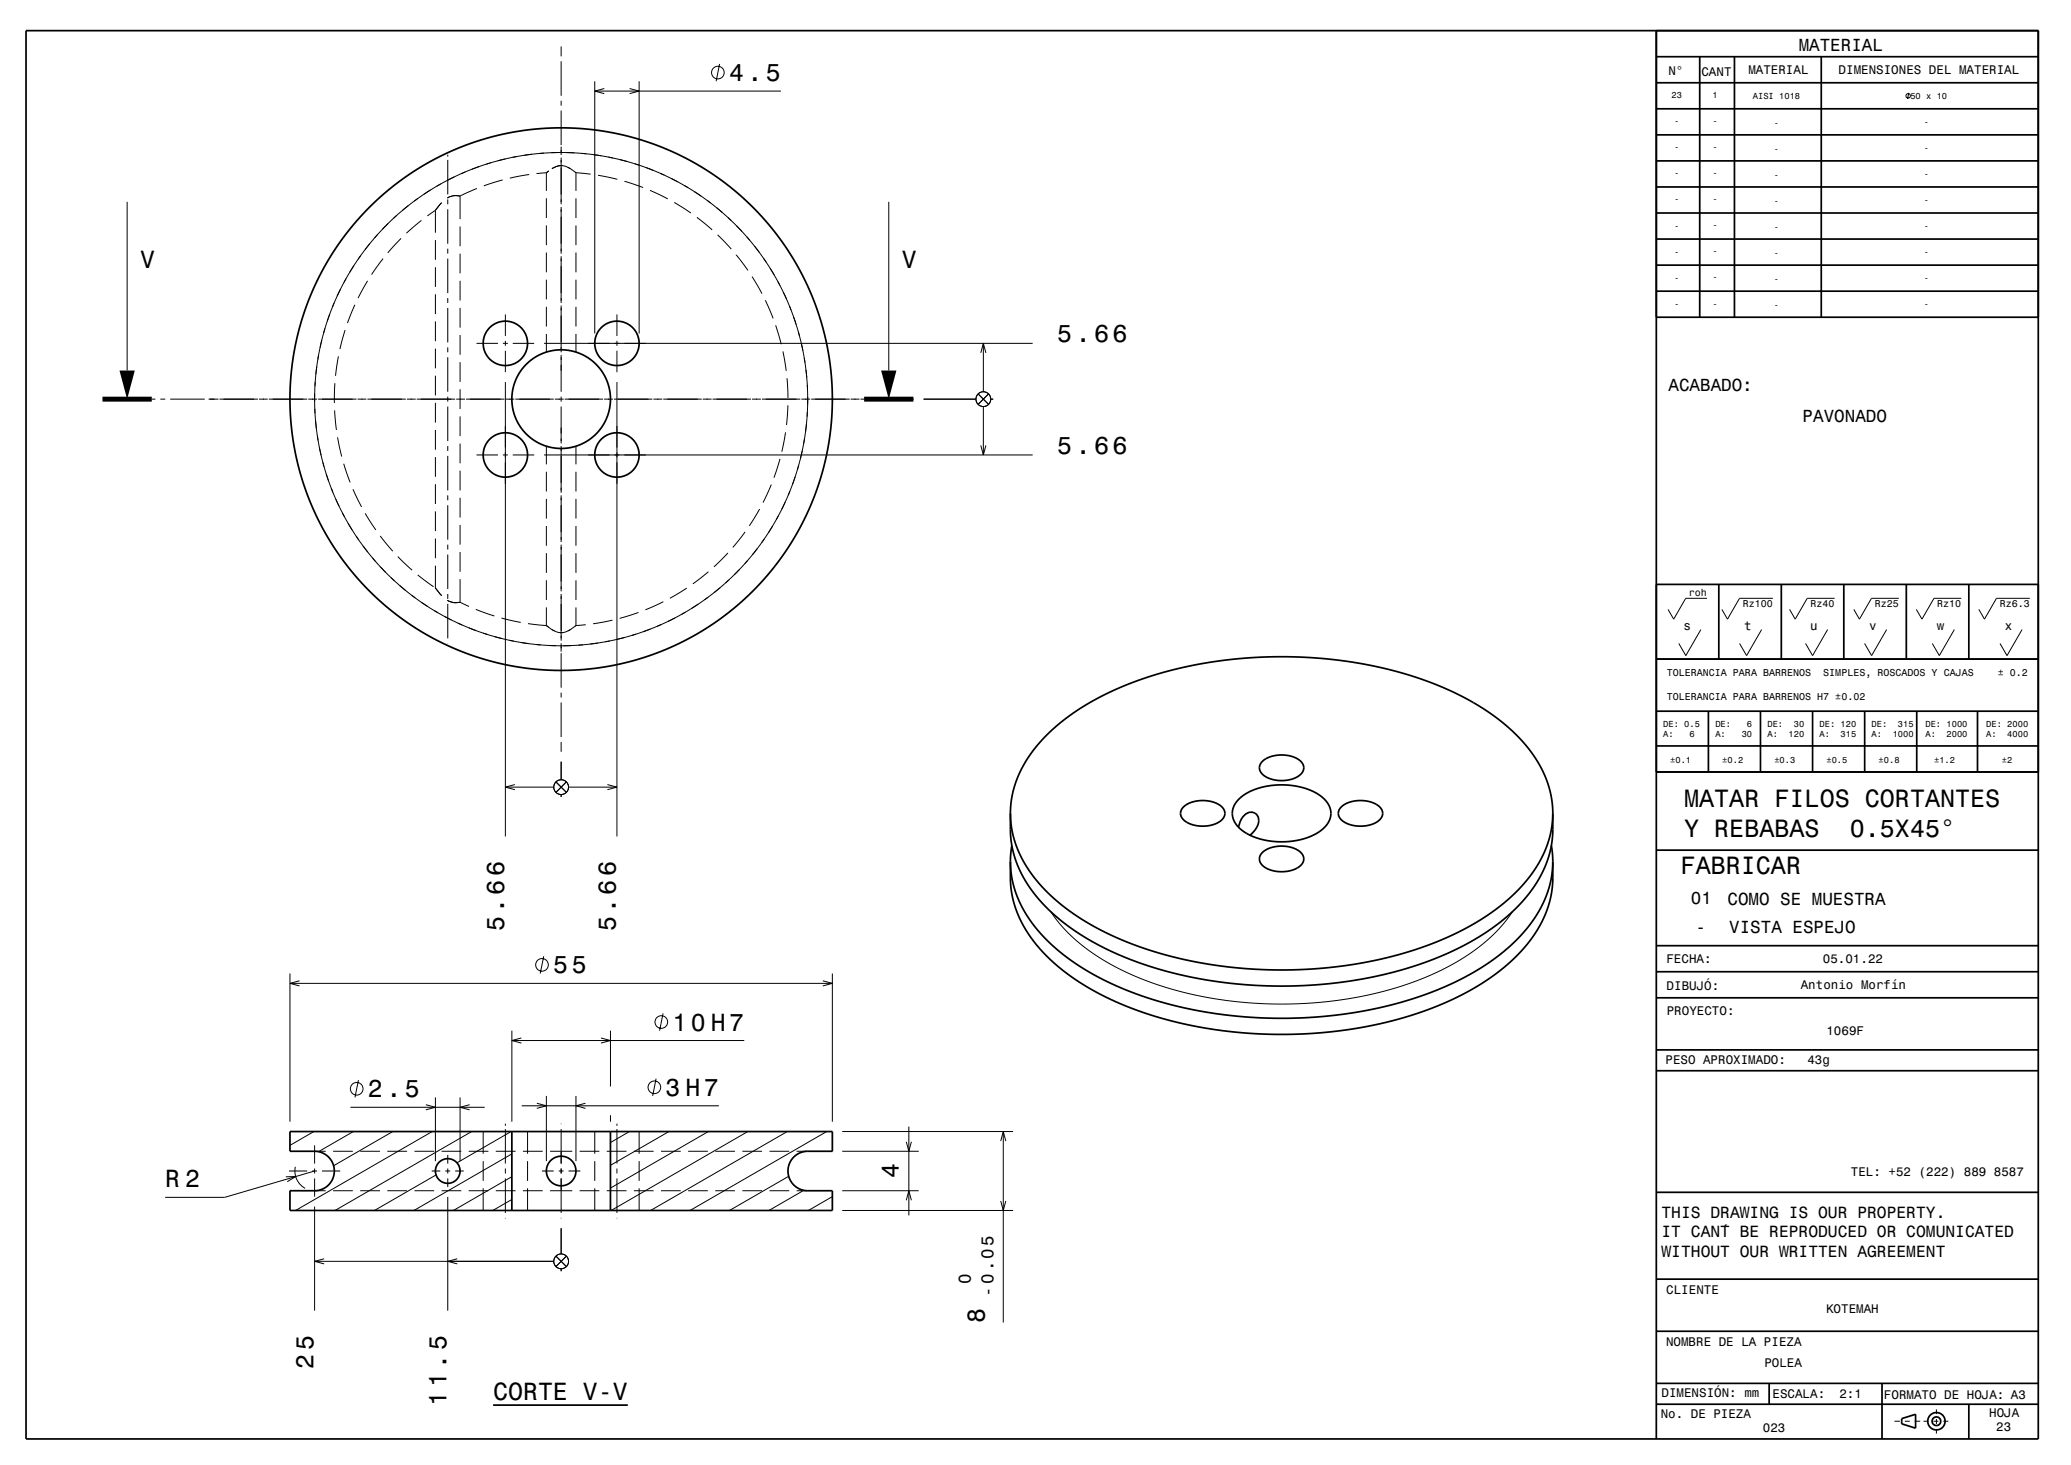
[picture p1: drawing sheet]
<svg xmlns="http://www.w3.org/2000/svg" width="420mm" height="297mm" viewBox="0 0 420 297" stroke-linecap="round" stroke-linejoin="round" font-family="sans-serif">
<g fill="none" stroke="#000" stroke-width=".2">
<path d="M113.8 9.4v2M113.8 12.4v7M120.6 16.5v51.1M120.6 18.5h37.8M122.5 17.9l-1.9 .6 1.9 .5M127.7 17.9l1.9 .6-1.9 .5M129.6 16.5v51.1M145.9 13l-.7 3.5M387.1 18.8l-.2 1.2M87.3 38.5l-3.3 2.3M89.4 37.3l-3.4 2.1M90.8 31.4v.4"/>
<path d="M90.8 32.4v7M92.1 35.9l-3.5 1.8M93.3 39.7a3.3 3.3 0 0 0-2.6 .4M93.3 39.7v4.7M94.3 34.9l-3.6 1.7M96.7 38.2l-3.4 1.5M97.2 33.8l-3.7 1.4M99.5 33l-3.8 1.3M101.9 36.5l-3.8 1.2M102.5 32.2l-3.9 1.1M104.9 31.7l-3.9 .9M107.3 35.4l-3.9 .7"/>
<path d="M107.9 31.3l-4 .6M110.3 31l-4 .5M110.8 35l-2 .2M110.8 35v3.7M111.3 34.7l-.5 .3M111.8 31h4.7M113.4 30.9l-4 .2M113.8 33.6l-.9 .1-1 .5M113.8 33.6l1 .1 .9 .5M113.8 20.4v1M113.8 22.4v7M113.8 29.7v1.7"/>
<path d="M113.8 32v9.4M113.8 33.6h.3M114.9 30.9l4 .3M115.1 33.9l1.7 1.1M116.6 34.9l.2 .1M116.8 35l3 .3M116.8 35v3.7M118 31.1l3.9 .5M120.4 31.4l3.9 .6M121.3 35.5l3.9 .9M123.4 31.8l3.9 1M125.8 32.4l3.8 1.1"/>
<path d="M126.6 36.7l3.8 1.3M128.7 33.2l3.8 1.3M131 34l3.7 1.5M131.8 38.6l3.6 1.7M133.9 35.1l3.6 1.8M136.1 36.2l3.5 1.9M138.8 37.6l3.4 2.1M140.9 38.9l3.2 2.3M25.8 40.9v34.2M69.1 58.6l-1.7 3.7M70.2 56.5l-1.8 3.5M71.8 53.8l-2.1 3.5"/>
<path d="M73.1 51.8l-2.2 3.4M74.5 56.9l-1.9 3.5M75 49.4l-2.4 3.2M76.6 47.5l-2.6 3.1M77.7 52.4l-2.3 3.3M78.7 45.3l-2.7 2.9M80.5 43.7l-2.9 2.7M81.3 48.3l-2.7 3M82.8 41.7l-3 2.6M84.8 40.2l-3.2 2.5M85.5 44.7l-3.1 2.6M88.3 42.6l-1.6 1.2"/>
<path d="M88.3 42.6v4.6M88.3 48.7v4M88.3 54.2v4M88.3 59.7v4M89.6 41.1l-1.3 1.5M90.8 40.4v1M90.8 42.4v7M90.8 50.4v1M90.8 52.4v7M93.3 45.9v4M93.3 51.4v4M93.3 56.9v4"/>
<path d="M110.8 40.2v4M110.8 45.7v4M110.8 51.2v4M110.8 56.7v4M113.8 42v9.4M113.8 52v9.4M116.8 40.2v4M116.8 45.7v4M116.8 51.2v4M116.8 56.7v4M136.7 41l3.4 2.2M141.3 44.1l3.1 2.5"/>
<path d="M143.4 40.6l3.1 2.5M145.3 42.1l3 2.6M145.5 47.6l2.8 2.9M147.6 44.1l2.9 2.8M149.3 51.6l2.4 3.2M149.4 45.8l2.7 2.9M151.5 48l2.5 3.2M152.5 56.1l2 3.4M153 49.9l2.4 3.2M154.9 52.4l2.1 3.3M156.2 54.4l2 3.5M157.7 57.1l1.8 3.5"/>
<path d="M158.8 59.2l1.6 3.7M180.2 40.9v34.2M63.8 79.8l.1 4M63.9 77.4l-.1 4M64.2 74.3l-.3 4M64.6 71.9l-.5 4M65.3 68.9l-.8 3.9M65.9 66.6l-1 3.9M66.9 63.7l-1.3 3.8M67.8 61.4l-1.4 3.8M67.9 77.7l-.1 4M68.6 72.2l-.6 4"/>
<path d="M70 66.9l-1.1 3.9M72 61.8l-1.5 3.7M88.3 65.2v4M88.3 70.7v4M88.3 76.2v4M90.8 60.4v1M90.8 62.4v7M90.8 70.4v1M90.8 72.4v7M93.3 62.4v4M93.3 67.9v4M93.3 73.4v4"/>
<path d="M93.3 78.9v4M96.6 69.6h4.4M102 69.6h1M102.5 63.8v4.3M102.5 69.1v1M102.5 71.1v4.4M102.5 77.5v92.1M104 69.6h4.3M110.3 69.6h99.1M110.8 62.2v4M110.8 67.7v3.7M113.8 62v9.4"/>
<path d="M113.8 72v7.4M116.8 62.2v4M116.8 67.7v3.7M125.1 63.8v4.3M125.1 69.1v1M125.1 71.1v4.4M125.1 77.5v92.1M155.2 60.9l1.6 3.6M157.3 66l1.1 3.8M158.8 71.2l.6 4M159.6 76.7l.2 4M160.1 62l1.4 3.8"/>
<path d="M161 64.3l1.1 3.8M161.9 67.2l.9 3.9M162.5 69.6l.7 3.9M163.1 72.6l.5 3.9M163.4 75l.4 4M163.7 78l.1 4M198.4 79.9l2.1 2.1M198.9 71.5l.5-1.9 .5 1.9M199.4 69.6v9.8M200.5 79.9l-2.1 2.1M30.8 80.9h.7M32.5 80.9h1"/>
<path d="M34.5 80.9h7M42.3 80.9h2M44.5 80.9h7.8M52.5 80.9h1.8M54.5 80.9h7.8M62.5 80.9h1.8M63.8 82.9l.4 4M64 85.3l.5 4M64.4 88.4l.7 3.9M64.5 80.9h7.8M64.8 90.7l.9 3.9M65.5 93.7l1.2 3.9"/>
<path d="M66.1 96.1l1.4 3.7M67.2 99l1.6 3.6M67.9 83.2l.3 4M68.5 88.7l.8 3.9M69.7 94l1.3 3.8M71.6 99.2l1.7 3.6M72.5 80.9h1.8M74.5 80.9h7.8M82.5 80.9h1.8M84.5 80.9h7.8M88.3 81.7v4M88.3 87.2v4"/>
<path d="M88.3 92.7v4M88.3 98.2v4M90.8 80.4v1M90.8 82.4v7M90.8 90.4v1M90.8 92.4v7M92.5 80.9h1.8M93.3 84.4v4M93.3 89.9v4M93.3 95.4v4M94.5 80.9h7.8M96.6 92.2h4.4"/>
<path d="M102 92.2h1M102.5 80.9h1.8M104 92.2h4.3M104.5 80.9h7.8M110.3 92.2h99.1M110.8 90.5v3.6M110.8 95.6v4M112.5 80.9h1.8M113.8 80.4v1M113.8 82.4v7.5M113.8 90.4v9.5M114.5 80.9h7.8"/>
<path d="M116.8 90.5v3.6M116.8 95.6v4M122.5 80.9h1.8M124.5 80.9h7.8M132.5 80.9h1.8M134.5 80.9h7.8M142.5 80.9h1.8M144.5 80.9h7.8M152.5 80.9h1.8M154.5 80.9h7.8M156.4 98.2l-1.6 3.7M158.2 93l-1.2 3.8"/>
<path d="M159.3 87.6l-.7 4M159.8 82.2l-.3 4M160.2 99.6l-1.6 3.6M161.3 96.7l-1.5 3.7M162 94.4l-1.3 3.8M162.5 80.9h1.8M162.7 91.4l-1 3.9M163.1 89l-.8 3.9M163.6 86l-.6 3.9M163.7 83.5l-.3 4M163.8 80.5l-.1 4M164.5 80.9h7.8"/>
<path d="M172.5 80.9h1.8M174.5 80.9h.7M175.3 80.9h7M183.3 80.9h2M187.3 80.9h10.6M198.9 90.3l.5 1.9 .5-1.9M199.4 82.4v9.8M200.9 80.9h.5M68.1 101.2l1.8 3.6M69.4 104l2 3.4M70.6 106.1l2.2 3.4M72.2 108.7l2.4 3.2"/>
<path d="M73.6 110.7l2.5 3.1M74.1 104.1l2.1 3.3M75.5 113.1l2.7 3M77.1 108.7l2.6 3M77.1 114.9l2.9 2.8M79.3 117.1l3 2.6M80.7 112.8l2.9 2.8M81.1 118.7l3.1 2.5M84.7 116.6l3.2 2.3M88.2 119.1l.1 .1M88.3 119.2l1.3 1.5M88.3 103.7v4"/>
<path d="M88.3 109.2v4M88.3 114.7v4.5M90.8 100.4v1M90.8 102.4v7M90.8 110.4v1M90.8 112.4v7M93.3 100.9v4M93.3 106.4v4M93.3 111.9v4M93.3 117.4v4.7M110.8 101.1v4M110.8 106.6v4"/>
<path d="M110.8 112.1v4M110.8 117.6v4M113.8 100.4v9.5M113.8 110.4v9.5M116.8 101.1v4M116.8 106.6v4M116.8 112.1v4M116.8 117.6v4M139.3 119.2l-3.4 2.1M143.7 115.9l-3.2 2.5M146 119.2l-3.1 2.4M147.6 112.1l-2.8 2.8"/>
<path d="M147.8 117.6l-3 2.6M150 115.4l-2.9 2.8M151.1 107.8l-2.5 3.2M151.6 113.6l-2.7 2.9M153.6 111.2l-2.6 3.1M154.1 103.2l-2.1 3.4M155 109.2l-2.4 3.3M156.7 106.7l-2.2 3.3M157.9 104.6l-2.1 3.4M159.2 101.8l-1.8 3.6M83.5 120.7l3.3 2.3M85.4 122.1l3.4 2.1"/>
<path d="M88 123.8l3.5 1.9M90.1 125l3.6 1.7M90.7 121.7a3.3 3.3 0 0 0 2.6 .4M90.8 120.4v1M90.8 122.4v7M90.8 130.4v.1M92.9 126.3l3.7 1.6M93.3 122.1l1.8 .9M95.1 127.3l3.8 1.3M96.5 123.5l3.8 1.4M98 128.4l3.8 1.1M100.3 129.1l3.9 .9"/>
<path d="M101.7 125.3l3.9 .9M103.3 129.8l3.9 .7M105.7 130.3l4 .4M107.1 126.4l3.7 .4M108.7 130.7l4 .2M110.8 126.8l1.7 1.1M110.8 123.1v3.7M110.8 126.8l.5 .4M111.1 130.8l4.7 .1M111.9 127.6l1 .5 .9 .2M113.6 128.2l.2 .1M113.8 120.4v9.5"/>
<path d="M113.8 130.4v1.7M113.8 132.4v7M114.1 128.2l-.3 .1M115.7 127.6l-.9 .5-1 .2M116.8 126.8l-1.7 1.1M116.8 123.1v3.7M116.8 126.8l-.2 .2M118.2 130.7l-4 .2M118.8 126.6l-2 .2M121.3 130.4l-4 .4M123.7 129.9l-4 .7M124.2 125.7l-3.9 .8"/>
<path d="M126.7 129.2l-3.9 .9M129 128.6l-3.9 1M129.5 124.2l-3.8 1.2M131.9 127.5l-3.8 1.3M134.1 126.6l-3.7 1.5M134.5 122l-3.6 1.6M136.9 125.3l-3.6 1.7M139 124.1l-3.5 1.9M141.6 122.5l-3.4 2.1M143.6 121.1l-3.3 2.2M344.9 127.6l-3 5.3-1.4-2.4M346.2 121.3h-4.3l-2.5 4.2-1.1-2"/>
<path d="M357.3 127.6l-3.1 5.3-1.4-2.4M359.5 121.3h-6.7l-2.5 4.2-1.1-2M370.6 127.6l-3 5.3-1.4-2.4M372.1 121.3h-5.6l-2.4 4.2-1.2-2M382.6 127.6l-3 5.3-1.5-2.4M385.1 121.3h-5.6l-2.4 4.2-1.1-2M396.3 127.6l-3 5.3-1.4-2.4M397.8 121.3h-5.6l-2.4 4.2-1.2-2M410.1 127.6l-3.1 5.3-1.4-2.4M411.7 121.3h-6.8l-2.4 4.2-1.2-2M102.5 159.6h9.8M104.4 159.1l-1.9 .5 1.9 .5"/>
<path d="M112.7 158.5l2.2 2.1M113.8 140.4v1M113.8 142.4v7M113.8 150.4v2M113.8 154.4v3.7M114.9 158.5l-2.2 2.1M115.3 159.6h9.8M123.2 159.1l1.9 .5-1.9 .5M113.8 161.1v.5M58.8 197.4v30M58.8 199.4h110M60.7 198.8l-1.9 .6 1.9 .5"/>
<path d="M110.3 193.9l-.7 3.5M166.9 198.8l1.9 .6-1.9 .5M168.8 197.4v30M213.1 184.8l1.3 1.9 1.7 1.9 1.9 1.9 2.4 1.9 5 3.2 5.8 2.7 6.2 2.2 6.9 1.6 7.5 1.1 7.5 .4 7.5-.3 7.8-1 7-1.6 6.9-2.3 5.8-2.7 2.6-1.6 2.4-1.6 2.1-1.7 2.2-2.1 1.7-1.9 1.4-2M72.7 219l-.7 3.5M103.8 208.9v18.5M103.8 210.9h47.1M105.7 210.4l-1.9 .5 1.9 .6M121.9 210.4l1.9 .5-1.9 .6M123.8 208.9v11.4M133.1 218.7l-.7 3.5M134.5 205.4l-.7 3.5"/>
<path d="M58 238.6l2-.1-1.7 1.1M58.6 237.4h3.7M59.9 236.5a4 4 0 0 0 2 4.4M63.3 237.4h1M63.7 229.4l-4.9 2.8M63.8 232.2v3.7M63.8 236.9v1M63.8 238.9v3.7M63.8 233.4h2.3M63.8 237.4l-18.2 5.3h-12.1M65.3 237.4h3.7M67.6 233.4h4"/>
<path d="M71.1 224.5h27.2M71.7 229.4l-7.1 4.1M73.1 233.4h4M78.6 233.4h4M79.7 229.4l-12 6.9M84.1 233.4h4M86.4 224l1.9 .5-1.9 .5M87.6 237.4h1.7M87.7 229.4l-27.8 16M88.3 222.5v12.9M88.4 238.2l-12.5 7.2M89.6 233.4h4"/>
<path d="M90.3 237.4h1M90.8 234.1v1.8M90.8 236.9v1M90.8 238.9v1.7M92.3 237.4h1.8M93.3 222.5v12.9M95.1 233.4h4M95.2 224l-1.9 .5 1.9 .5M95.7 229.4l-27.8 16M98 229.4v4.5M98 235.4v4M100.6 233.4h4"/>
<path d="M102.5 227.8v.4M102.5 228.9v7M102.5 236.9v1M102.5 238.9v7M103.7 229.4l-11 6.3M103.8 238.6l-11.9 6.8M103.8 233.9l-19.9 11.5M105.8 224.2h40M106.1 233.4h4M107 229.4v4.5M107 235.4v4M108.9 223.7l1.9 .5-1.9 .5"/>
<path d="M109.9 237.4h2.4M110.8 222.2v13.2M111.6 233.4h4.5M113.3 237.4h1M113.8 227.8v.1M113.8 228.9v7M113.8 236.9v1M113.8 238.9v7M115.3 237.4h2.4M116.8 222.2v13.2M117.6 233.4h4M118.7 223.7l-1.9 .5 1.9 .5"/>
<path d="M120.6 229.4v4.5M120.6 235.4v4M123.1 233.4h4M123.8 226.1v1.3M125.1 227.8v.4M125.1 228.9v7M125.1 236.9v1M125.1 238.9v7M127.7 229.4l-3.9 2.2M128.6 233.4h4M129.6 229.4v4.5M129.6 235.4v4"/>
<path d="M134.1 233.4h4M135.7 229.4l-11.9 6.8M139.6 233.4h4M143.7 229.4l-19.9 11.5M145.1 233.4h4M150.6 233.4h4M151.7 229.4l-27.8 16M156.1 233.4h4M159.7 229.4l-27.8 16M159.9 238.5l-12 6.9M161.6 233.4h2.2M167.7 229.4l-27.8 16"/>
<path d="M168.8 233.4h-.1M170.8 229.4h34.7M170.8 233.4h15.5M183.8 231.5l.5 1.9 .5-1.9M184.3 228.4v18M202.9 231.3l.6-1.9 .5 1.9M203.5 229.4v38.7M58.9 241.4h-.1M63.8 244.6v21.1M63.8 241.4h2.3M63.8 255.7h48.5M65.7 255.2l-1.9 .5 1.9 .5"/>
<path d="M67.6 241.4h4M73.1 241.4h4M78.6 241.4h4M84.1 241.4h4M89.6 241.4h4M90.8 242.6v23.1M92.7 255.2l-1.9 .5 1.9 .5M95.1 241.4h4M98 240.9v4.5M100.6 241.4h4M102.5 246.9v.1M103.8 243.2l-3.9 2.2"/>
<path d="M106.1 241.4h4M107 240.9v4.5M111.6 241.4h4.5M112.7 254.7l2.2 2.1M113.8 246.9v.1M113.8 249v5.2M113.8 257.2v.5M114.9 254.7l-2.2 2.1M117.6 241.4h4M120.6 240.9v4.5M123.1 241.4h4M125.1 246.9v.1"/>
<path d="M128.6 241.4h4M129.6 240.9v4.5M134.1 241.4h4M139.6 241.4h4M145.1 241.4h4M150.6 241.4h4M156.1 241.4h4M161.6 241.4h2.2M163 241.3l-7.1 4.1M168.8 242.6l-4.9 2.8M170.8 245.4h34.7M170.8 241.4h15.5"/>
<path d="M183.8 243.3l.5-1.9 .5 1.9M202.9 243.5l.6 1.9 .5-1.9M384.2 288.1h1.1M386.3 288.1h1M388.3 288.1h1.1M390.1 288.1h1M392.1 288.1h1M392.7 285.7v1M392.7 287.7v1M392.7 289.7v.9M394.1 288.1h1"/>
<circle cx="145.6" cy="14.7" r="1.28"/>
<circle cx="387" cy="19.4" r=".45"/>
<circle cx="199.4" cy="80.9" r="1.5"/>
<circle cx="113.8" cy="159.6" r="1.5"/>
<circle cx="109.9" cy="195.6" r="1.28"/>
<circle cx="134.1" cy="207.2" r="1.28"/>
<circle cx="72.3" cy="220.7" r="1.28"/>
<circle cx="132.7" cy="220.4" r="1.28"/>
<circle cx="113.8" cy="255.7" r="1.5"/>
</g>
<g fill="none" stroke="#000" stroke-width=".35">
<path d="M5.3 6.2h408.1v285.5h-408.1zM335.9 6.2v285.5M335.9 16.8h77.4M335.9 11.5h77.4M344.7 11.5v52.8M351.7 11.5v52.8M369.4 11.5v52.8M335.9 37.9h77.4M335.9 32.6h77.4M335.9 27.3h77.4M335.9 22.1h77.4M335.9 59h77.5"/>
<path d="M335.9 53.7h77.4M335.9 48.5h77.4M335.9 43.2h77.4M335.9 64.3h77.5M335.9 118.5h77.5M348.6 118.5v15.1M361.3 118.5v15.1M373.9 118.5v15.1M386.6 118.5v15.1M399.3 118.5v15.1M335.9 133.6h77.5M256 154.4a6.4 6.4 0 0 1 8 .1 1.88 1.88 0 0 1-1 3 6.5 6.5 0 0 1-7.2-.7 1.67 1.67 0 0 1 .2-2.4z"/>
<path d="M335.9 156.5h77.5M335.9 144.2h77.5M335.9 151.2h77.5M346.5 144.2v12.3M357 144.2v12.3M367.6 144.2v12.3M378.2 144.2v12.3M388.7 144.2v12.3M401 144.2v12.3M205.2 171.4l-.3 3.3M240 163.6a6.4 6.4 0 0 1 8 .2 1.88 1.88 0 0 1-1 3 6.5 6.5 0 0 1-7.1-.8 1.68 1.68 0 0 1 .1-2.4zM251.2 167.7a3.2 3.2 0 0 1 2.7-3.1 1.77 1.77 0 0 1 1.2 2.7 5.3 5.3 0 0 1-1.6 2"/>
<path d="M251.2 162l1.3-1 1.7-.9 2-.6 1.9-.3 2.5-.1 2.2 .3 2.1 .5 1.8 .8a4.9 4.9 0 0 1 3.2 4.7 6.5 6.5 0 0 1-4.9 4.4l-3 .7-3.4 .1-3.1-.5-2.7-1.2a4.5 4.5 0 0 1-2.8-5l.5-.9zM256 172.8a6.4 6.4 0 0 1 8 .2 1.89 1.89 0 0 1-1 3 6.5 6.5 0 0 1-7.2-.8 1.68 1.68 0 0 1 .2-2.4zM272 163.6a6.4 6.4 0 0 1 8 .2 1.89 1.89 0 0 1-1 3 6.5 6.5 0 0 1-7.2-.8 1.68 1.68 0 0 1 .2-2.4zM314.6 171.4l.3 3.3M314.9 164.9l-.2 2.9-.8 3.1-1.2 3-1.8 2.8-2.3 2.9-2.5 2.5-3.3 2.7-3.5 2.3-4.4 2.3-4 1.7-5 1.8-4.7 1.3-4.7 1-5.3 .8-5.2 .5-5.7 .1-5.5-.1-5.2-.4-5.4-.8-5.1-1-4.8-1.3-4.5-1.5-4.5-1.9-3.9-2-3.9-2.5-3.3-2.5-2.7-2.6-2.3-2.9-2-3.1-1.1-2.7-.9-3.1-.3-3.3M314.9 164.9l-.2-2.9-.8-3.1-1.4-3.3-1.8-2.9-2.3-2.8-3-2.8-2.9-2.3-3.9-2.5-3.9-2-4.4-1.9-4.7-1.6-4.8-1.3-5.2-1-5.1-.8-5.9-.4-5.2-.2-5 .2-6 .5-5 .8-4.5 .9-4.7 1.3-4.8 1.7-4.6 1.9-4 2.2-3.7 2.3-2.8 2.3-3 2.8-2.2 2.7-1.9 3.2-1.3 2.9-.8 3.2-.2 2.9M314.9 164.9v4.4l-.3 2.5-.9 3.1-1.6 3.2-2 3.1-2.7 3-3.1 2.7-3.5 2.5-4.2 2.4-4.5 2.1-5.1 1.9-4.9 1.4-5.4 1.2-5.5 .8-5.4 .5-5.5 .2-6-.2-5.5-.4-5.5-.9-5.4-1.1-5.1-1.5-4.9-1.8-4.8-2.3-4.1-2.3-3.6-2.6-3.1-2.8-2.5-2.8-2-3-1.5-3-.9-3-.5-3v-4.3M314.9 174.7l-.2 2.9-.8 3.1-1.2 3-1.8 2.8-2.4 3.1-2.7 2.6-3 2.4-3.5 2.3-4.1 2.1-3.7 1.7-4.5 1.6-5.1 1.5-4.9 1.1-5.6 .8-4.9 .5-6 .2-5.5-.1-5.2-.4-5.3-.7-5.2-1.1-4.8-1.2-4.9-1.7-4.3-1.8-3.9-2-3.7-2.4-3-2.3-2.9-2.7-2.5-2.9-1.8-2.7-1.4-3.3-.9-3.1-.3-3.3M314.9 174.7v4.4l-.3 2.5-.9 3.1-1.5 3.1-2 3.1-2.4 2.7-3.2 2.9-3.6 2.6-4.3 2.4-4 2-5 1.9-5.1 1.5-5.6 1.2-5.3 .9-5.7 .5-5.5 .2-6.2-.2-5.7-.5-5.6-.8-5.3-1.2-5.4-1.6-4.4-1.6-4.5-2.1-4.1-2.3-3.8-2.7-3.1-2.8-2.5-2.8-2.1-3.1-1.5-3-.9-3-.5-3v-4.3M335.9 172.4h77.5M335.9 191.7h77.5M335.9 197h77.5"/>
<path d="M335.9 202.3h77.5M335.9 217.1h77.5M335.9 212.8h77.5M58.8 229.4h110v4h-5a4 4 0 0 0-4 4 4 4 0 0 0 4 4h5v4h-110v-4h5a4 4 0 0 0 4-4 4 4 0 0 0-4-4h-5zM103.8 229.4v16M123.8 229.4v16M335.9 259.3h77.5M335.9 241.7h77.5M335.9 269.9h77.5M100 284.9h27.3M335.9 284.7h77.5M335.9 280.5h77.5"/>
<path d="M358.8 280.5v4.2M381.7 280.5v11.2M385.7 287.6l2.8-.9v2.8l-2.8-.8zM399.3 284.7v7"/>
<circle cx="102.5" cy="69.6" r="4.5"/>
<circle cx="125.1" cy="69.6" r="4.5"/>
<circle cx="102.5" cy="92.2" r="4.5"/>
<circle cx="113.8" cy="80.9" r="55"/>
<circle cx="113.8" cy="80.9" r="10"/>
<circle cx="125.1" cy="92.2" r="4.5"/>
<circle cx="90.8" cy="237.4" r="2.5"/>
<circle cx="113.8" cy="237.4" r="3"/>
<circle cx="392.7" cy="288.1" r="1.76"/>
<circle cx="392.7" cy="288.1" r=".88"/>
</g>
<path d="M20.8 80.9h10M175.2 80.9h10" fill="none" stroke="#000" stroke-width="1" stroke-linecap="butt"/>
<g fill="#000">
<path d="M24.2 75.1h3.1l-1.5 5.8z" fill-rule="evenodd"/>
<path d="M178.7 75.1h3.1l-1.6 5.8z" fill-rule="evenodd"/>
</g>
<g font-size="5.1">
<text x="341.5" y="163.5">MATAR FILOS CORTANTES</text>
<text x="341.5" y="169.6">Y REBABAS</text>
<text x="375.1" y="169.6">0.5X45°</text>
<text x="340.8" y="177.2">FABRICAR</text>
</g>
<g font-size="5">
<text x="147.9" y="16.5">4.5</text>
<text x="28.4" y="54.3">V</text>
<text x="182.9" y="54.3">V</text>
<text x="214.4" y="69.4">5.66</text>
<text x="214.4" y="92">5.66</text>
<text x="102.2" y="188.8" transform="rotate(-90 102.2 188.8)">5.66</text>
<text x="124.9" y="188.8" transform="rotate(-90 124.9 188.8)">5.66</text>
<text x="112.2" y="197.4">55</text>
<text x="136.4" y="208.9">10 H7</text>
<text x="74.6" y="222.5">2.5</text>
<text x="135" y="222.2">3 H7</text>
<text x="182.3" y="238.9" transform="rotate(-90 182.3 238.9)">4</text>
<text x="33.5" y="240.7">R 2</text>
<text x="199.7" y="268.1" transform="rotate(-90 199.7 268.1)">8</text>
<text x="63.6" y="277.5" transform="rotate(-90 63.6 277.5)">25</text>
<text x="90.6" y="285" transform="rotate(-90 90.6 285)">11.5</text>
<text x="100" y="283.9">CORTE V-V</text>
</g>
<g font-size="3.6">
<text x="364.8" y="10.3">MATERIAL</text>
<text x="338.4" y="79.3">ACABADO:</text>
<text x="365.6" y="85.6">PAVONADO</text>
<text x="342.9" y="183.3">01</text>
<text x="350.3" y="183.5">COMO SE MUESTRA</text>
<text x="343.9" y="189.2">-</text>
<text x="350.7" y="189.1">VISTA ESPEJO</text>
</g>
<g font-size="3.5">
<text x="196.9" y="260.4" transform="rotate(-90 196.9 260.4)">0</text>
<text x="201.5" y="263" transform="rotate(-90 201.5 263)">-0.05</text>
</g>
<g font-size="3.3">
<text x="337" y="246.8">THIS DRAWING IS OUR PROPERTY.</text>
<text x="337" y="250.8">IT CAN´T BE REPRODUCED OR COMUNICATED</text>
<text x="337" y="254.7">WITHOUT OUR WRITTEN AGREEMENT</text>
</g>
<g font-size="2.5">
<text x="338.3" y="15.2">N°</text>
<text x="345.1" y="15.3">CANT</text>
<text x="354.6" y="15">MATERIAL</text>
<text x="372.9" y="15">DIMENSIONES DEL MATERIAL</text>
<text x="341.4" y="127.6">s</text>
<text x="353.7" y="127.6">t</text>
<text x="367.1" y="127.6">u</text>
<text x="379.1" y="127.6">v</text>
<text x="392.8" y="127.6">w</text>
<text x="406.6" y="127.6">x</text>
<text x="338" y="195.2">FECHA:</text>
<text x="369.7" y="195.2">05.01.22</text>
<text x="338" y="200.7">DIBUJÓ:</text>
<text x="365.2" y="200.5">Antonio Morfín</text>
<text x="338" y="205.8">PROYECTO:</text>
<text x="370.4" y="209.8">1069F</text>
<text x="337.8" y="215.7">PESO APROXIMADO:</text>
<text x="366.5" y="215.8">43g</text>
<text x="375.4" y="238.4">TEL: +52 (222) 889 8587</text>
<text x="337.9" y="262.3">CLIENTE</text>
<text x="370.3" y="266.2">KOTEMAH</text>
<text x="337.9" y="272.9">NOMBRE DE LA PIEZA</text>
<text x="357.8" y="277.2">POLEA</text>
<text x="336.8" y="287.4">No. DE PIEZA</text>
<text x="337" y="283.3">DIMENSIÓN: mm</text>
<text x="359.5" y="283.4">ESCALA:</text>
<text x="373" y="283.4">2:1</text>
<text x="382.1" y="283.6">FORMATO DE HOJA: A3</text>
<text x="403.4" y="287.2">HOJA</text>
<text x="357.5" y="290.4">023</text>
<text x="404.8" y="290.1">23</text>
</g>
<g font-size="2">
<text x="342.5" y="120.9">roh</text>
<text x="353.4" y="123.1">Rz100</text>
<text x="367.2" y="123.1">Rz40</text>
<text x="380.2" y="123.1">Rz25</text>
<text x="392.9" y="123.1">Rz10</text>
<text x="405.5" y="123.1">Rz6.3</text>
<text x="338" y="137">TOLERANCIA PARA BARRENOS</text>
<text x="369.8" y="137">SIMPLES, ROSCADOS Y CAJAS</text>
<text x="405.2" y="137">± 0.2</text>
<text x="338" y="141.9">TOLERANCIA PARA BARRENOS H7 ±0.02</text>
</g>
<g font-size="1.8">
<text x="339" y="19.9">23</text>
<text x="347.3" y="19.9">1</text>
<text x="355.5" y="20.2">AISI 1018</text>
<text x="387.4" y="20">50 x 10</text>
<text x="339.5" y="25.2">-</text>
<text x="347.3" y="25.2">-</text>
<text x="359.8" y="25.4">-</text>
<text x="390.2" y="25.3">-</text>
<text x="339.5" y="30.5">-</text>
<text x="339.5" y="35.8">-</text>
<text x="347.3" y="30.5">-</text>
<text x="347.3" y="35.7">-</text>
<text x="359.8" y="30.7">-</text>
<text x="390.2" y="30.6">-</text>
<text x="390.2" y="35.9">-</text>
<text x="339.5" y="41">-</text>
<text x="347.3" y="41">-</text>
<text x="359.8" y="36">-</text>
<text x="359.8" y="41.3">-</text>
<text x="390.2" y="41.2">-</text>
<text x="339.5" y="46.3">-</text>
<text x="347.3" y="46.3">-</text>
<text x="359.8" y="46.6">-</text>
<text x="390.2" y="46.5">-</text>
<text x="339.5" y="51.6">-</text>
<text x="347.3" y="51.6">-</text>
<text x="359.8" y="51.9">-</text>
<text x="390.2" y="51.7">-</text>
<text x="339.5" y="56.9">-</text>
<text x="347.3" y="56.9">-</text>
<text x="359.8" y="57.2">-</text>
<text x="390.2" y="57">-</text>
<text x="339.5" y="62.2">-</text>
<text x="347.3" y="62.1">-</text>
<text x="359.8" y="62.4">-</text>
<text x="390.2" y="62.3">-</text>
<text x="337.3" y="147.3">DE: 0.5</text>
<text x="337.3" y="149.4">A:</text>
<text x="342.7" y="149.4">6</text>
<text x="347.9" y="147.3">DE:</text>
<text x="347.9" y="149.4">A:</text>
<text x="353.2" y="149.4">30</text>
<text x="354.3" y="147.3">6</text>
<text x="358.4" y="147.3">DE:</text>
<text x="358.4" y="149.4">A:</text>
<text x="362.7" y="149.4">120</text>
<text x="363.8" y="147.3">30</text>
<text x="369" y="147.3">DE: 120</text>
<text x="369" y="149.4">A:</text>
<text x="373.3" y="149.4">315</text>
<text x="379.6" y="147.3">DE:</text>
<text x="379.6" y="149.4">A:</text>
<text x="383.8" y="149.4">1000</text>
<text x="384.9" y="147.3">315</text>
<text x="390.5" y="147.3">DE: 1000</text>
<text x="390.5" y="149.4">A:</text>
<text x="394.8" y="149.4">2000</text>
<text x="402.8" y="147.3">DE: 2000</text>
<text x="402.8" y="149.4">A:</text>
<text x="407.1" y="149.4">4000</text>
<text x="338.7" y="154.7">±0.1</text>
<text x="349.3" y="154.7">±0.2</text>
<text x="359.8" y="154.7">±0.3</text>
<text x="370.4" y="154.7">±0.5</text>
<text x="381" y="154.7">±0.8</text>
<text x="392.2" y="154.7">±1.2</text>
<text x="406" y="154.7">±2</text>
</g>
</svg>
